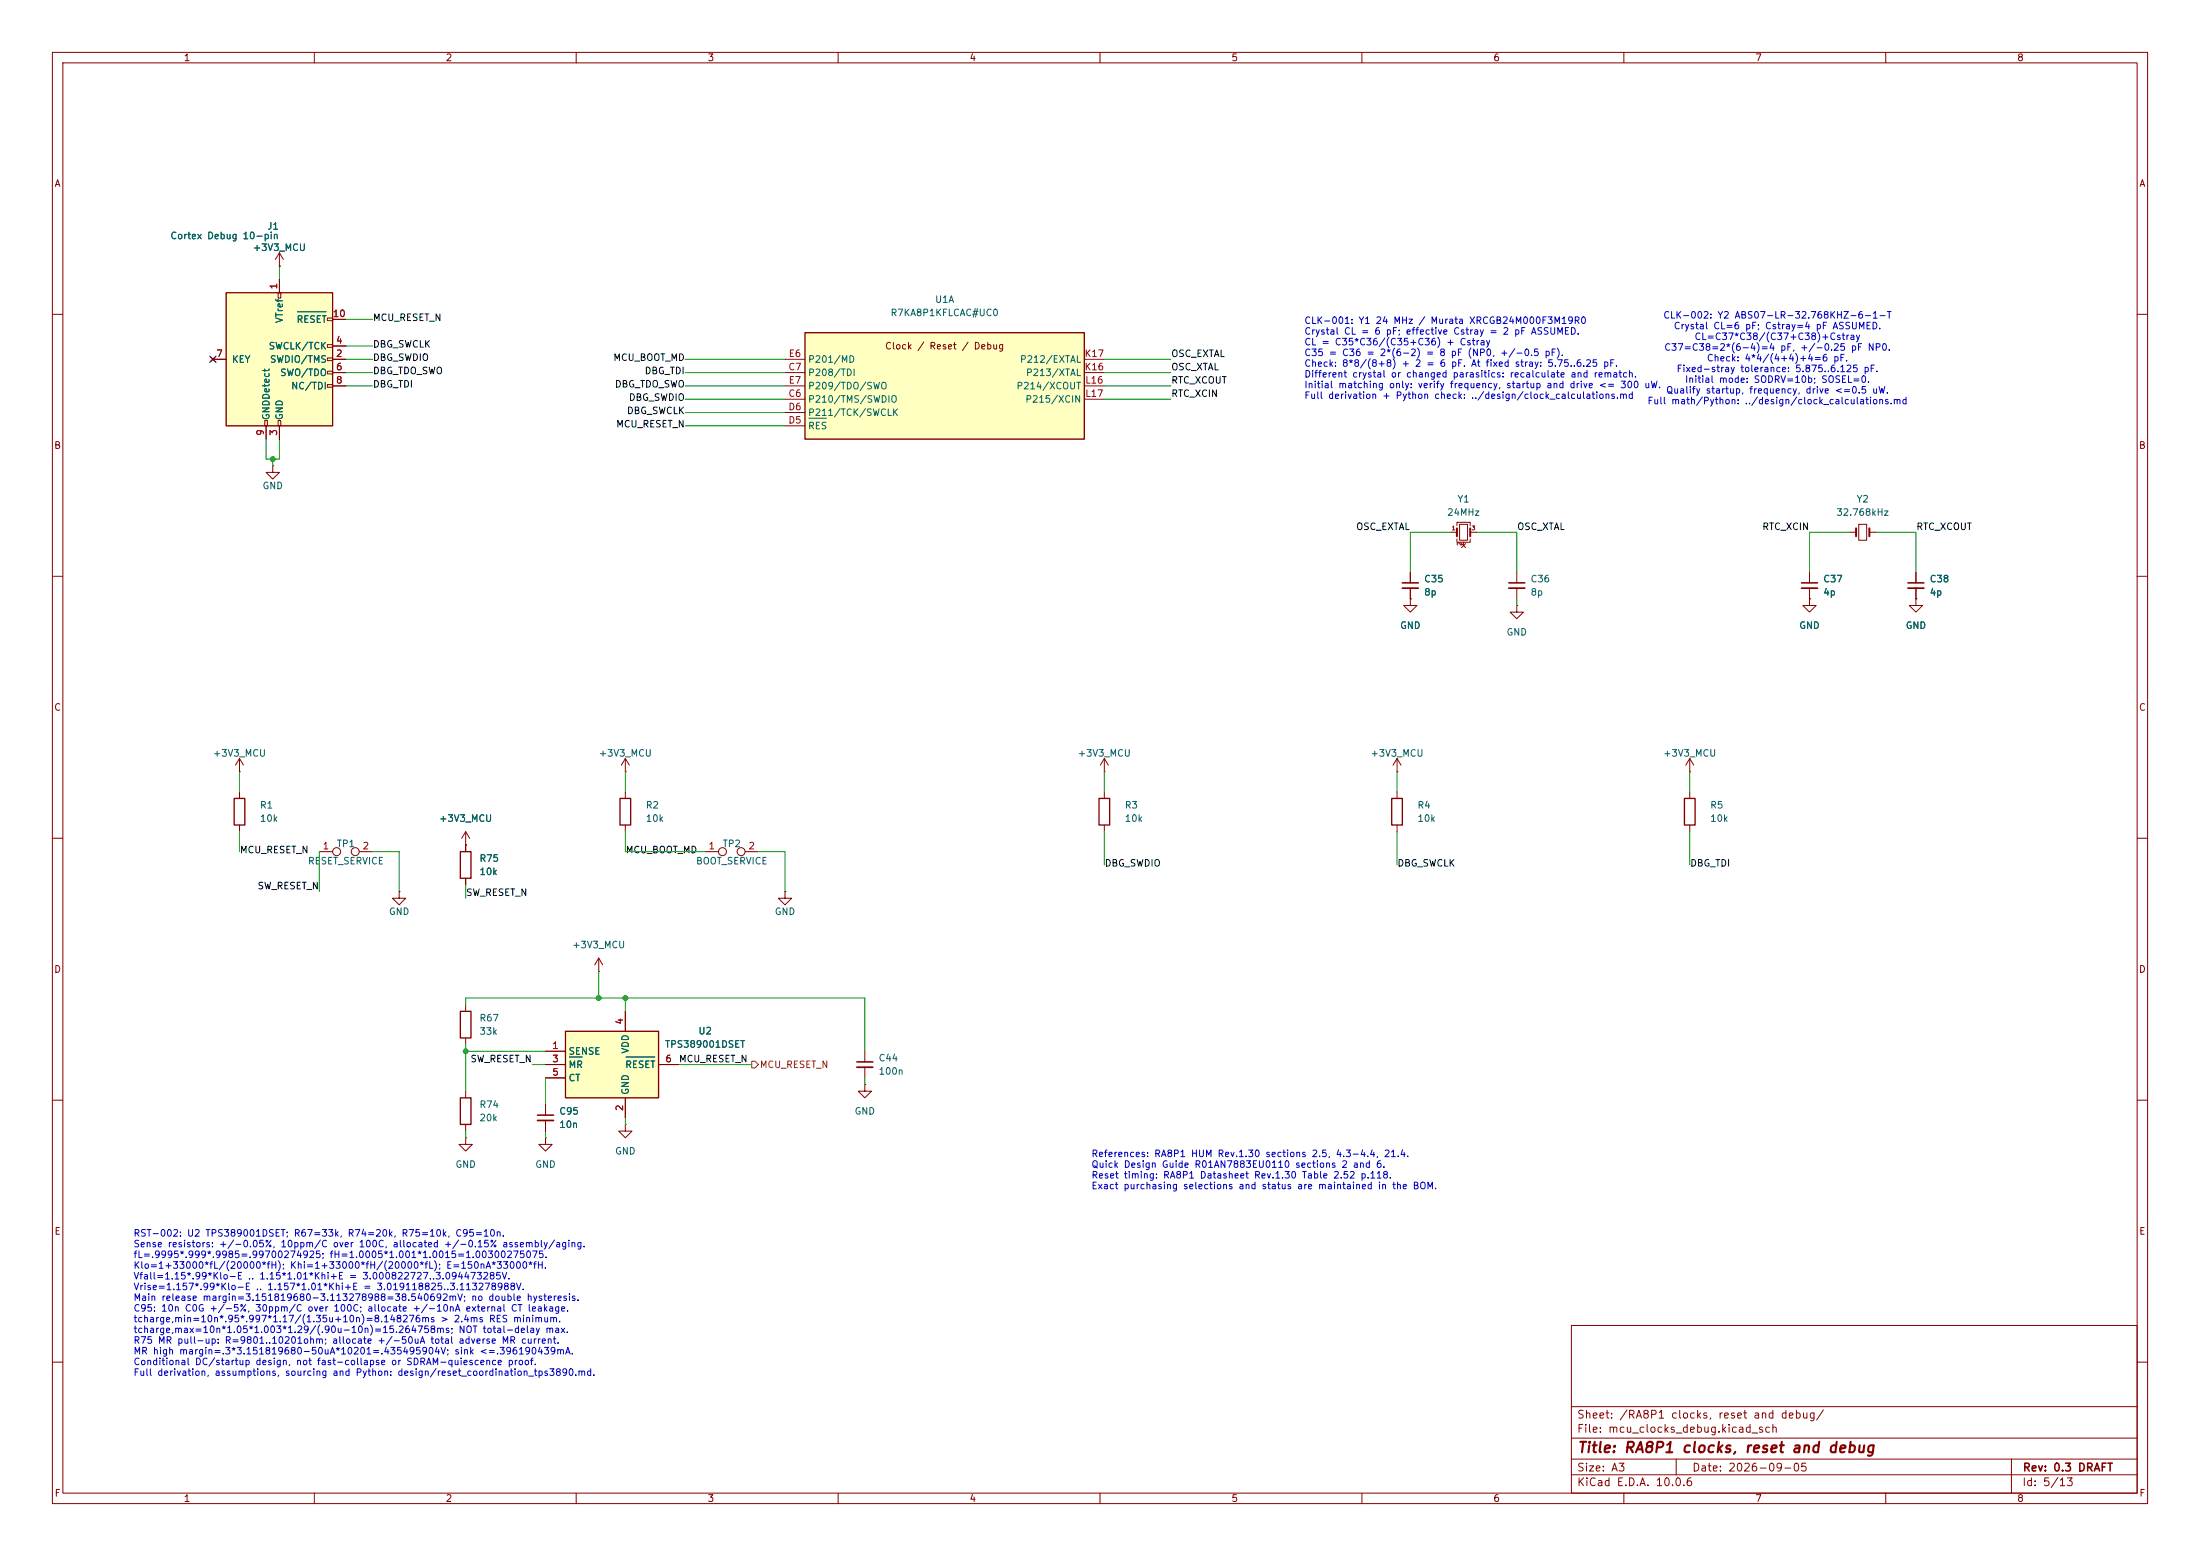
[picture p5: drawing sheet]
<svg xmlns="http://www.w3.org/2000/svg" width="420mm" height="297mm" viewBox="0 0 420 297" stroke-linecap="round" stroke-linejoin="round" font-family="sans-serif">
<g fill="none" stroke="#840000" stroke-width=".19">
<path d="M10 10h400v277h-400zM12 12h396v273h-396zM60 10v2M110 10v2M160 10v2M210 10v2M260 10v2M310 10v2M360 10v2M10 60h2M408 60h2M10 110h2"/>
<path d="M408 110h2M10 160h2M210.8 147.3h.1M210.8 144.8l-.7 1.3M210.8 144.8l.8 1.3M210.8 144.8v2.5M408 160h2M61 162.6h2.5M68.6 162.6h2.5M10 210h2M408 210h2M300 253h108v32h-108z"/>
<path d="M10 260h2M300 278.5h108M300 274.5h108M300 268.5h108M320 278.5v3M384 278.5v6.5M408 260h2M60 285v2M110 285v2M160 285v2M210 285v2M260 285v2"/>
<path d="M300 281.5h108M310 285v2M360 285v2"/>
<circle cx="64.3" cy="162.6" r=".76"/>
<circle cx="67.8" cy="162.6" r=".76"/>
</g>
<path d="M153.7 63.5h53.3v20.3h-53.3z" fill="#ffffc2"/>
<path d="M153.7 63.5h53.3v20.3h-53.3zM87.9 193h2v5.1h-2zM87.9 209.6h2v5h-2z" fill="none" stroke="#840000" stroke-width=".25"/>
<g fill="none" stroke="#840000" stroke-width=".19">
<path d="M149.9 76.2h3.8M149.9 71.1h3.8M149.9 78.7h3.8M149.9 68.6h3.8M149.9 73.7h3.8M207 76.2h3.8M207 71.1h3.8M207 68.6h3.8M207 73.7h3.8M149.9 81.3h3.8M345.4 114.3v1.3h1.3l-1.3 1.2-1.2-1.2h1.2M345.4 114.3h.1"/>
<path d="M345.4 109.2v2.1M345.4 112.3v2M365.8 114.3v1.3h1.2l-1.2 1.2-1.3-1.2h1.3M365.8 114.3h.1M365.8 109.2v2.1M365.8 112.3v2M88.9 191.8v1.2M88.9 198.1v1.3M88.9 217.2v1.2h1.3l-1.3 1.3-1.3-1.3h1.3M88.9 217.2h.1M88.9 208.3v1.3M88.9 214.6v1.3"/>
<path d="M104.1 217.2v1.2h1.3l-1.3 1.3-1.2-1.3h1.2M104.1 217.2h.1"/>
</g>
<path d="M154.4 79.8h3.4" fill="none" stroke="#006464" stroke-width=".19"/>
<path d="M343.9 111.3h3.1M364.2 111.3h3.1" fill="none" stroke="#840000" stroke-width=".3"/>
<path d="M343.9 112.3h3.1M364.2 112.3h3.1" fill="none" stroke="#840000" stroke-width=".33"/>
<path d="M43.2 55.9h20.3v25.4h-20.3z" fill="#ffffc2"/>
<path d="M43.2 55.9h20.3v25.4h-20.3zM44.7 152.4h2v5.1h-2zM265.7 152.4h2v5.1h-2zM87.9 162.6h2v5h-2z" fill="none" stroke="#840000" stroke-width=".25"/>
<g fill="none" stroke="#840000" stroke-width=".19">
<path d="M53.1 55.9h.5v1h-.5zM53.3 53.3v2.6M40.3 68.2l.7 .8M40.6 68.6h2.6M41 68.2l-.7 .8M62.5 65.8h1v.5h-1zM62.5 60.7h1v.5h-1zM62.5 68.3h1v.5h-1zM62.5 70.9h1v.5h-1zM62.5 73.4h1v.5h-1zM63.5 68.6h2.5M63.5 66h2.5"/>
<path d="M63.5 71.1h2.5M63.5 73.7h2.5M63.5 61h2.5M50.5 80.3h.6v1h-.6zM50.8 81.3v2.5M53.1 80.3h.5v1h-.5zM53.3 81.3v2.5M269.2 114.3v1.3h1.3l-1.3 1.2-1.2-1.2h1.2M269.2 114.3h.1M269.2 109.2v2.1M269.2 112.3v2M276.9 101.6h1.2"/>
<path d="M278.1 100.3v-.6h2.6v.6M278.1 102.9v.6h2.6v-.6M278.6 100.1h1.6v3h-1.6zM279 103.8l.8 .7M279.4 103.5v.6M279.8 103.8l-.8 .7M280.7 101.6h1.2M289.6 115.6v1.2h1.2l-1.2 1.3-1.3-1.3h1.3M289.6 115.6h.1M289.6 109.2v2.1M289.6 112.3v2M45.7 147.3h.1"/>
<path d="M45.7 144.8v2.5M45.7 151.1v1.3M45.7 157.5v1.3M45.7 144.8l-.7 1.3M45.7 144.8l.8 1.3M88.9 158.8l-.8 1.2M88.9 158.8l.8 1.2M88.9 158.8v3.8M266.7 147.3h.1M266.7 144.8v2.5M266.7 151.1v1.3M266.7 157.5v1.3"/>
<path d="M266.7 144.8l-.8 1.3M266.7 144.8l.8 1.3M76.2 170.2v1.3h1.3l-1.3 1.2-1.3-1.2h1.3M76.2 170.2h.1M88.9 161.3h.1M88.9 167.6v1.3M165.1 207v1.3h1.3l-1.3 1.3-1.3-1.3h1.3M165.1 207h.1M165.1 200.7v2M165.1 203.7v2"/>
</g>
<path d="M56.8 59.5h5.5" fill="none" stroke="#006464" stroke-width=".19"/>
<path d="M267.7 111.3h3.1M288 111.3h3.1M163.6 202.7h3" fill="none" stroke="#840000" stroke-width=".3"/>
<path d="M267.7 112.3h3.1M288 112.3h3.1M163.6 203.7h3" fill="none" stroke="#840000" stroke-width=".33"/>
<path d="M278.1 100.8v1.6M280.7 100.8v1.6" fill="none" stroke="#840000" stroke-width=".38"/>
<path d="M107.9 196.9h17.8v12.7h-17.8z" fill="#ffffc2"/>
<path d="M118.4 152.4h2v5.1h-2zM209.8 152.4h2v5.1h-2zM321.6 152.4h2v5.1h-2zM107.9 196.9h17.8v12.7h-17.8z" fill="none" stroke="#840000" stroke-width=".25"/>
<g fill="none" stroke="#840000" stroke-width=".19">
<path d="M53.3 50.8h.1M53.3 48.3l-.7 1.2M53.3 48.3l.8 1.2M53.3 48.3v2.5M53.3 53.3v2.6M40.3 68.2l.7 .8M40.6 68.6h2.6M41 68.2l-.7 .8M63.5 68.6h2.5M63.5 66h2.5M63.5 71.1h2.5M63.5 73.7h2.5"/>
<path d="M63.5 61h2.5M50.8 81.3v2.5M52.1 88.9v1.3h1.2l-1.2 1.2-1.3-1.2h1.3M52.1 88.9h.1M53.3 81.3v2.5M269.2 114.3h.1M269.2 109.2v2.1M269.2 112.3v2M345.4 114.3h.1M345.4 109.2v2.1M345.4 112.3v2M353.1 101.6h1.2"/>
<path d="M354.8 100.1h1.6v3h-1.6zM356.9 101.6h1.2M365.8 114.3h.1M365.8 109.2v2.1M365.8 112.3v2M119.4 147.3h.1M119.4 144.8v2.5M119.4 151.1v1.3M119.4 157.5v1.3M119.4 144.8l-.8 1.3M119.4 144.8l.7 1.3M210.8 151.1v1.3"/>
<path d="M210.8 157.5v1.3M322.6 147.3h.1M322.6 144.8l-.8 1.3M322.6 144.8l.7 1.3M322.6 144.8v2.5M322.6 151.1v1.3M322.6 157.5v1.3M88.9 161.3h.1M88.9 161.3v1.3M88.9 167.6v1.3M134.6 162.6h2.6M142.2 162.6h2.6"/>
<path d="M149.9 170.2v1.3h1.2l-1.2 1.2-1.3-1.2h1.3M149.9 170.2h.1M114.3 185.4h.1M114.3 182.9l-.8 1.3M114.3 182.9l.8 1.3M114.3 182.9v2.5M119.4 193v3.9M104.1 200.7h3.8M104.1 203.2h3.8M104.1 205.7h3.8M104.1 210.8v2.1M104.1 213.9v2"/>
<path d="M119.4 214.6v1.3h1.2l-1.2 1.3-1.3-1.3h1.3M119.4 214.6h.1M119.4 209.6v3.8M125.7 203.2h3.8"/>
<circle cx="137.9" cy="162.6" r=".76"/>
<circle cx="141.5" cy="162.6" r=".76"/>
</g>
<path d="M56.8 59.5h5.5M108.7 201.8h2.5M119.5 201.8h5.5" fill="none" stroke="#006464" stroke-width=".19"/>
<path d="M102.6 212.9h3.1" fill="none" stroke="#840000" stroke-width=".3"/>
<path d="M102.6 213.9h3.1" fill="none" stroke="#840000" stroke-width=".33"/>
<path d="M354.3 100.8v1.6M356.9 100.8v1.6" fill="none" stroke="#840000" stroke-width=".38"/>
<path d="M143.5 202.6h.6l.7 .6-.7 .6h-.6z" fill="none" stroke="#725600" stroke-width=".19"/>
<g fill="none" stroke="#009600" stroke-width=".19">
<path d="M53.3 50.8v2.5M66 73.7h5.1M66 68.6h5.1M66 71.1h5.1M66 66h5.1M66 61h5.1M130.8 73.7h19.1M130.8 68.6h19.1M130.8 76.2h19.1M130.8 78.7h19.1M130.8 71.1h19.1M210.8 73.7h12.7"/>
<path d="M210.8 68.6h12.7M210.8 76.2h12.7M210.8 71.1h12.7M50.8 83.8v3.8h2.5v-3.8M52.1 87.6v1.3M130.8 81.3h19.1M276.9 101.6h-7.7v7.6M281.9 101.6h7.7v7.6M289.6 114.3v1.3M353.1 101.6h-7.7v7.6M358.1 101.6h7.7v7.6M45.7 147.3v3.8"/>
<path d="M45.7 158.8v3.8M119.4 158.8v3.8h15.2M119.4 147.3v3.8M210.8 147.3v3.8M210.8 158.8v6.3M266.7 147.3v3.8M266.7 158.8v6.3M322.6 147.3v3.8M322.6 158.8v6.3M61 162.6v7.6M71.1 162.6h5.1v7.6M88.9 168.9v2.6"/>
<path d="M144.8 162.6h5.1v7.6M88.9 191.8v-1.3h76.2v10.2M88.9 199.4v8.9M114.3 185.4v5.1M119.4 190.5v2.5M88.9 215.9v1.3M88.9 200.7h15.2M101.6 203.2h2.5M104.1 205.7v5.1M104.1 215.9v1.3M119.4 213.4v1.2M129.5 203.2h14"/>
<path d="M165.1 205.7v1.3"/>
</g>
<path d="M40 68l1.2 1.2M41.2 68l-1.2 1.2" fill="none" stroke="#000084" stroke-width=".19"/>
<g fill="#009600" stroke="#009600" stroke-width=".19">
<circle cx="88.9" cy="200.7" r=".46"/>
<circle cx="52.1" cy="87.6" r=".46"/>
<circle cx="114.3" cy="190.5" r=".46"/>
<circle cx="119.4" cy="190.5" r=".46"/>
</g>
<text font-size="2" fill="#840000" x="301" y="277.8">Title: RA8P1 clocks, reset and debug</text>
<g font-size="1.5" fill="#840000">
<text x="300.9" y="273.8">File: mcu_clocks_debug.kicad_sch</text>
<text x="300.9" y="271.1">Sheet: /RA8P1 clocks, reset and debug/</text>
<text x="300.9" y="281.2">Size: A3</text>
<text x="322.9" y="281.2">Date: 2026-09-05</text>
<text x="386" y="281.2">Rev: 0.3 DRAFT</text>
<text x="300.9" y="284">KiCad E.D.A. 10.0.6</text>
<text x="385.9" y="284">Id: 5/13</text>
</g>
<g font-size="1.3" fill="#840000">
<text x="35" y="12">1</text>
<text x="85" y="12">2</text>
<text x="135" y="12">3</text>
<text x="185" y="12">4</text>
<text x="235" y="12">5</text>
<text x="285" y="12">6</text>
<text x="335" y="12">7</text>
<text x="385" y="12">8</text>
<text x="10.3" y="36">A</text>
<text x="408.3" y="36">A</text>
<text x="168.8" y="67">Clock / Reset / Debug</text>
<text x="10.2" y="86">B</text>
<text x="408.2" y="86">B</text>
<text x="10.2" y="136">C</text>
<text x="408.2" y="136">C</text>
<text x="10.2" y="186">D</text>
<text x="408.2" y="186">D</text>
<text x="10.3" y="236">E</text>
<text x="408.3" y="236">E</text>
<text x="10.3" y="286">F</text>
<text x="35" y="287">1</text>
<text x="85" y="287">2</text>
<text x="135" y="287">3</text>
<text x="185" y="287">4</text>
<text x="235" y="287">5</text>
<text x="285" y="287">6</text>
<text x="335" y="287">7</text>
<text x="385" y="287">8</text>
<text x="408.3" y="286">F</text>
</g>
<g font-size="1.3" fill="#006464">
<text x="32.4" y="46">Cortex Debug 10-pin</text>
<text x="50.9" y="44.1">J1</text>
<text x="48.2" y="48.2">+3V3_MCU</text>
<text x="178.4" y="58.1">U1A</text>
<text x="54.3" y="61.8" transform="rotate(-90 54.3 61.8)">VTref</text>
<text x="56.5" y="61.9">RESET</text>
<text x="169.9" y="60.7">R7KA8P1KFLCAC#UC0</text>
<text x="44.2" y="69.5">KEY</text>
<text x="51.2" y="67">SWCLK/TCK</text>
<text x="51.4" y="69.5">SWDIO/TMS</text>
<text x="154.2" y="69.5">P201/MD</text>
<text x="194.6" y="69.5">P212/EXTAL</text>
<text x="53.4" y="72.1">SWO/TDO</text>
<text x="55.5" y="74.6">NC/TDI</text>
<text x="154.2" y="77.2">P210/TMS/SWDIO</text>
<text x="154.2" y="72.1">P208/TDI</text>
<text x="154.2" y="74.6">P209/TDO/SWO</text>
<text x="193.9" y="74.6">P214/XCOUT</text>
<text x="195.6" y="77.2">P215/XCIN</text>
<text x="195.8" y="72.1">P213/XTAL</text>
<text x="51.8" y="80.3" transform="rotate(-90 51.8 80.3)">GNDDetect</text>
<text x="54.3" y="80.3" transform="rotate(-90 54.3 80.3)">GND</text>
<text x="154.2" y="82.2">RES</text>
<text x="154.2" y="79.7">P211/TCK/SWCLK</text>
<text x="50" y="93.7">GND</text>
<text x="276.2" y="98.8">24MHz</text>
<text x="278.1" y="96.2">Y1</text>
<text x="350.5" y="98.8">32.768kHz</text>
<text x="354.3" y="96.2">Y2</text>
<text x="271.8" y="111.5">C35</text>
<text x="271.8" y="114">8p</text>
<text x="292.1" y="111.5">C36</text>
<text x="292.1" y="114">8p</text>
<text x="348" y="111.5">C37</text>
<text x="348" y="114">4p</text>
<text x="368.3" y="111.5">C38</text>
<text x="368.3" y="114">4p</text>
<text x="267.2" y="120.3">GND</text>
<text x="287.5" y="121.6">GND</text>
<text x="343.4" y="120.3">GND</text>
<text x="363.7" y="120.3">GND</text>
<text x="40.5" y="144.7">+3V3_MCU</text>
<text x="114.2" y="144.7">+3V3_MCU</text>
<text x="205.6" y="144.7">+3V3_MCU</text>
<text x="261.5" y="144.7">+3V3_MCU</text>
<text x="317.4" y="144.7">+3V3_MCU</text>
<text x="49.5" y="154.6">R1</text>
<text x="123.2" y="154.6">R2</text>
<text x="214.6" y="154.6">R3</text>
<text x="270.5" y="154.6">R4</text>
<text x="326.4" y="154.6">R5</text>
<text x="49.5" y="157.2">10k</text>
<text x="64.2" y="162">TP1</text>
<text x="83.7" y="157.2">+3V3_MCU</text>
<text x="123.2" y="157.2">10k</text>
<text x="137.8" y="162">TP2</text>
<text x="214.6" y="157.2">10k</text>
<text x="270.5" y="157.2">10k</text>
<text x="326.4" y="157.2">10k</text>
<text x="58.7" y="165.3">RESET_SERVICE</text>
<text x="91.4" y="164.8">R75</text>
<text x="91.4" y="167.3">10k</text>
<text x="132.8" y="165.3">BOOT_SERVICE</text>
<text x="74.1" y="175">GND</text>
<text x="147.8" y="175">GND</text>
<text x="109.1" y="181.3">+3V3_MCU</text>
<text x="91.4" y="195.3">R67</text>
<text x="91.4" y="197.8">33k</text>
<text x="133.2" y="197.7">U2</text>
<text x="108.4" y="201.6">SENSE</text>
<text x="120.3" y="201.2" transform="rotate(-90 120.3 201.2)">VDD</text>
<text x="126.8" y="200.3">TPS389001DSET</text>
<text x="167.6" y="202.9">C44</text>
<text x="108.4" y="204.2">MR</text>
<text x="108.4" y="206.7">CT</text>
<text x="119.2" y="204.2">RESET</text>
<text x="120.3" y="209.1" transform="rotate(-90 120.3 209.1)">GND</text>
<text x="167.6" y="205.4">100n</text>
<text x="91.4" y="211.8">R74</text>
<text x="91.4" y="214.3">20k</text>
<text x="106.7" y="213.1">C95</text>
<text x="106.7" y="215.6">10n</text>
<text x="163" y="213.1">GND</text>
<text x="117.3" y="220.7">GND</text>
<text x="86.8" y="223.2">GND</text>
<text x="102.1" y="223.2">GND</text>
</g>
<g font-size="1.3" fill="#a90000">
<text x="53.2" y="55.3" transform="rotate(-90 53.2 55.3)">1</text>
<text x="63.4" y="60.8">10</text>
<text x="64" y="65.9">4</text>
<text x="41.2" y="68.4">7</text>
<text x="64" y="68.4">2</text>
<text x="64" y="71">6</text>
<text x="150.4" y="71">C7</text>
<text x="150.5" y="68.4">E6</text>
<text x="206.9" y="71">K16</text>
<text x="206.9" y="68.4">K17</text>
<text x="64" y="73.5">8</text>
<text x="150.4" y="76.1">C6</text>
<text x="150.5" y="73.5">E7</text>
<text x="207.1" y="73.5">L16</text>
<text x="207.1" y="76.1">L17</text>
<text x="50.7" y="83.3" transform="rotate(-90 50.7 83.3)">9</text>
<text x="53.2" y="83.3" transform="rotate(-90 53.2 83.3)">3</text>
<text x="150.4" y="81.1">D5</text>
<text x="150.4" y="78.6">D6</text>
<text x="61.5" y="162.4">1</text>
<text x="69.1" y="162.4">2</text>
<text x="135.2" y="162.4">1</text>
<text x="142.8" y="162.4">2</text>
<text x="119.2" y="195.7" transform="rotate(-90 119.2 195.7)">4</text>
<text x="105.3" y="200.5">1</text>
<text x="105.3" y="203.1">3</text>
<text x="126.9" y="203.1">6</text>
<text x="105.3" y="205.6">5</text>
<text x="119.2" y="212.2" transform="rotate(-90 119.2 212.2)">2</text>
</g>
<g font-size="1.3" fill="#0f0f0f">
<text x="71.1" y="61.6">MCU_RESET_N</text>
<text x="71.1" y="66.7">DBG_SWCLK</text>
<text x="71.1" y="69.2">DBG_SWDIO</text>
<text x="71.1" y="71.7">DBG_TDO_SWO</text>
<text x="117" y="69.2">MCU_BOOT_MD</text>
<text x="123" y="71.7">DBG_TDI</text>
<text x="223.5" y="71">OSC_XTAL</text>
<text x="223.5" y="68.5">OSC_EXTAL</text>
<text x="71.1" y="74.3">DBG_TDI</text>
<text x="117.3" y="74.3">DBG_TDO_SWO</text>
<text x="119.9" y="76.8">DBG_SWDIO</text>
<text x="223.5" y="76.1">RTC_XCIN</text>
<text x="223.5" y="73.5">RTC_XCOUT</text>
<text x="117.5" y="81.9">MCU_RESET_N</text>
<text x="119.6" y="79.4">DBG_SWCLK</text>
<text x="258.8" y="101.5">OSC_EXTAL</text>
<text x="289.5" y="101.5">OSC_XTAL</text>
<text x="336.3" y="101.5">RTC_XCIN</text>
<text x="365.7" y="101.5">RTC_XCOUT</text>
<text x="45.7" y="163.2">MCU_RESET_N</text>
<text x="119.4" y="163.2">MCU_BOOT_MD</text>
<text x="210.8" y="165.7">DBG_SWDIO</text>
<text x="266.7" y="165.7">DBG_SWCLK</text>
<text x="322.6" y="165.7">DBG_TDI</text>
<text x="49.1" y="170.1">SW_RESET_N</text>
<text x="88.9" y="171.3">SW_RESET_N</text>
<text x="89.7" y="203.1">SW_RESET_N</text>
<text x="129.5" y="203.1">MCU_RESET_N</text>
</g>
<g font-size="1.3" fill="#0000c2">
<text x="248.9" y="62.1">CLK-001: Y1 24 MHz / Murata XRCGB24M000F3M19R0</text>
<text x="248.9" y="64.2">Crystal CL = 6 pF; effective Cstray = 2 pF ASSUMED.</text>
<text x="317.4" y="61.1">CLK-002: Y2 ABS07-LR-32.768KHZ-6-1-T</text>
<text x="319.4" y="63.2">Crystal CL=6 pF; Cstray=4 pF ASSUMED.</text>
<text x="323.4" y="65.2">CL=C37*C38/(C37+C38)+Cstray</text>
<text x="248.9" y="66.2">CL = C35*C36/(C35+C36) + Cstray</text>
<text x="248.9" y="68.3">C35 = C36 = 2*(6-2) = 8 pF (NP0, +/-0.5 pF).</text>
<text x="248.9" y="70.3">Check: 8*8/(8+8) + 2 = 6 pF. At fixed stray: 5.75..6.25 pF.</text>
<text x="317.6" y="67.2">C37=C38=2*(6-4)=4 pF, +/-0.25 pF NP0.</text>
<text x="320" y="71.3">Fixed-stray tolerance: 5.875..6.125 pF.</text>
<text x="325.7" y="69.3">Check: 4*4/(4+4)+4=6 pF.</text>
<text x="248.9" y="72.4">Different crystal or changed parasitics: recalculate and rematch.</text>
<text x="248.9" y="74.4">Initial matching only: verify frequency, startup and drive &lt;= 300 uW.</text>
<text x="248.9" y="76.4">Full derivation + Python check: ../design/clock_calculations.md</text>
<text x="314.4" y="77.5">Full math/Python: ../design/clock_calculations.md</text>
<text x="318" y="75.4">Qualify startup, frequency, drive &lt;=0.5 uW.</text>
<text x="321.6" y="73.4">Initial mode: SODRV=10b; SOSEL=0.</text>
<text x="208.3" y="221.2">References: RA8P1 HUM Rev.1.30 sections 2.5, 4.3-4.4, 21.4.</text>
<text x="208.3" y="223.2">Quick Design Guide R01AN7883EU0110 sections 2 and 6.</text>
<text x="208.3" y="225.3">Reset timing: RA8P1 Datasheet Rev.1.30 Table 2.52 p.118.</text>
<text x="208.3" y="227.3">Exact purchasing selections and status are maintained in the BOM.</text>
<text x="25.4" y="236.3">RST-002: U2 TPS389001DSET; R67=33k, R74=20k, R75=10k, C95=10n.</text>
<text x="25.4" y="238.4">Sense resistors: +/-0.05%, 10ppm/C over 100C, allocated +/-0.15% assembly/aging.</text>
<text x="25.4" y="240.4">fL=.9995*.999*.9985=.99700274925; fH=1.0005*1.001*1.0015=1.00300275075.</text>
<text x="25.4" y="242.5">Klo=1+33000*fL/(20000*fH); Khi=1+33000*fH/(20000*fL); E=150nA*33000*fH.</text>
<text x="25.4" y="244.5">Vfall=1.15*.99*Klo-E .. 1.15*1.01*Khi+E = 3.000822727..3.094473285V.</text>
<text x="25.4" y="246.6">Vrise=1.157*.99*Klo-E .. 1.157*1.01*Khi+E = 3.019118825..3.113278988V.</text>
<text x="25.4" y="248.6">Main release margin=3.151819680-3.113278988=38.540692mV; no double hysteresis.</text>
<text x="25.4" y="250.7">C95: 10n C0G +/-5%, 30ppm/C over 100C; allocate +/-10nA external CT leakage.</text>
<text x="25.4" y="252.7">tcharge,min=10n*.95*.997*1.17/(1.35u+10n)=8.148276ms &gt; 2.4ms RES minimum.</text>
<text x="25.4" y="254.7">tcharge,max=10n*1.05*1.003*1.29/(.90u-10n)=15.264758ms; NOT total-delay max.</text>
<text x="25.4" y="256.8">R75 MR pull-up: R=9801..10201ohm; allocate +/-50uA total adverse MR current.</text>
<text x="25.4" y="258.8">MR high margin=.3*3.151819680-50uA*10201=.435495904V; sink &lt;=.396190439mA.</text>
<text x="25.4" y="260.9">Conditional DC/startup design, not fast-collapse or SDRAM-quiescence proof.</text>
<text x="25.4" y="262.9">Full derivation, assumptions, sourcing and Python: design/reset_coordination_tps3890.md.</text>
</g>
<text font-size="1.3" fill="#725600" x="144.9" y="204.2">MCU_RESET_N</text>
<g font-size=".8" fill="#a90000">
<text x="277.1" y="101.4">1</text>
<text x="280.9" y="101.4">3</text>
<text x="279.2" y="104.3" transform="rotate(-90 279.2 104.3)">2</text>
</g>
</svg>
